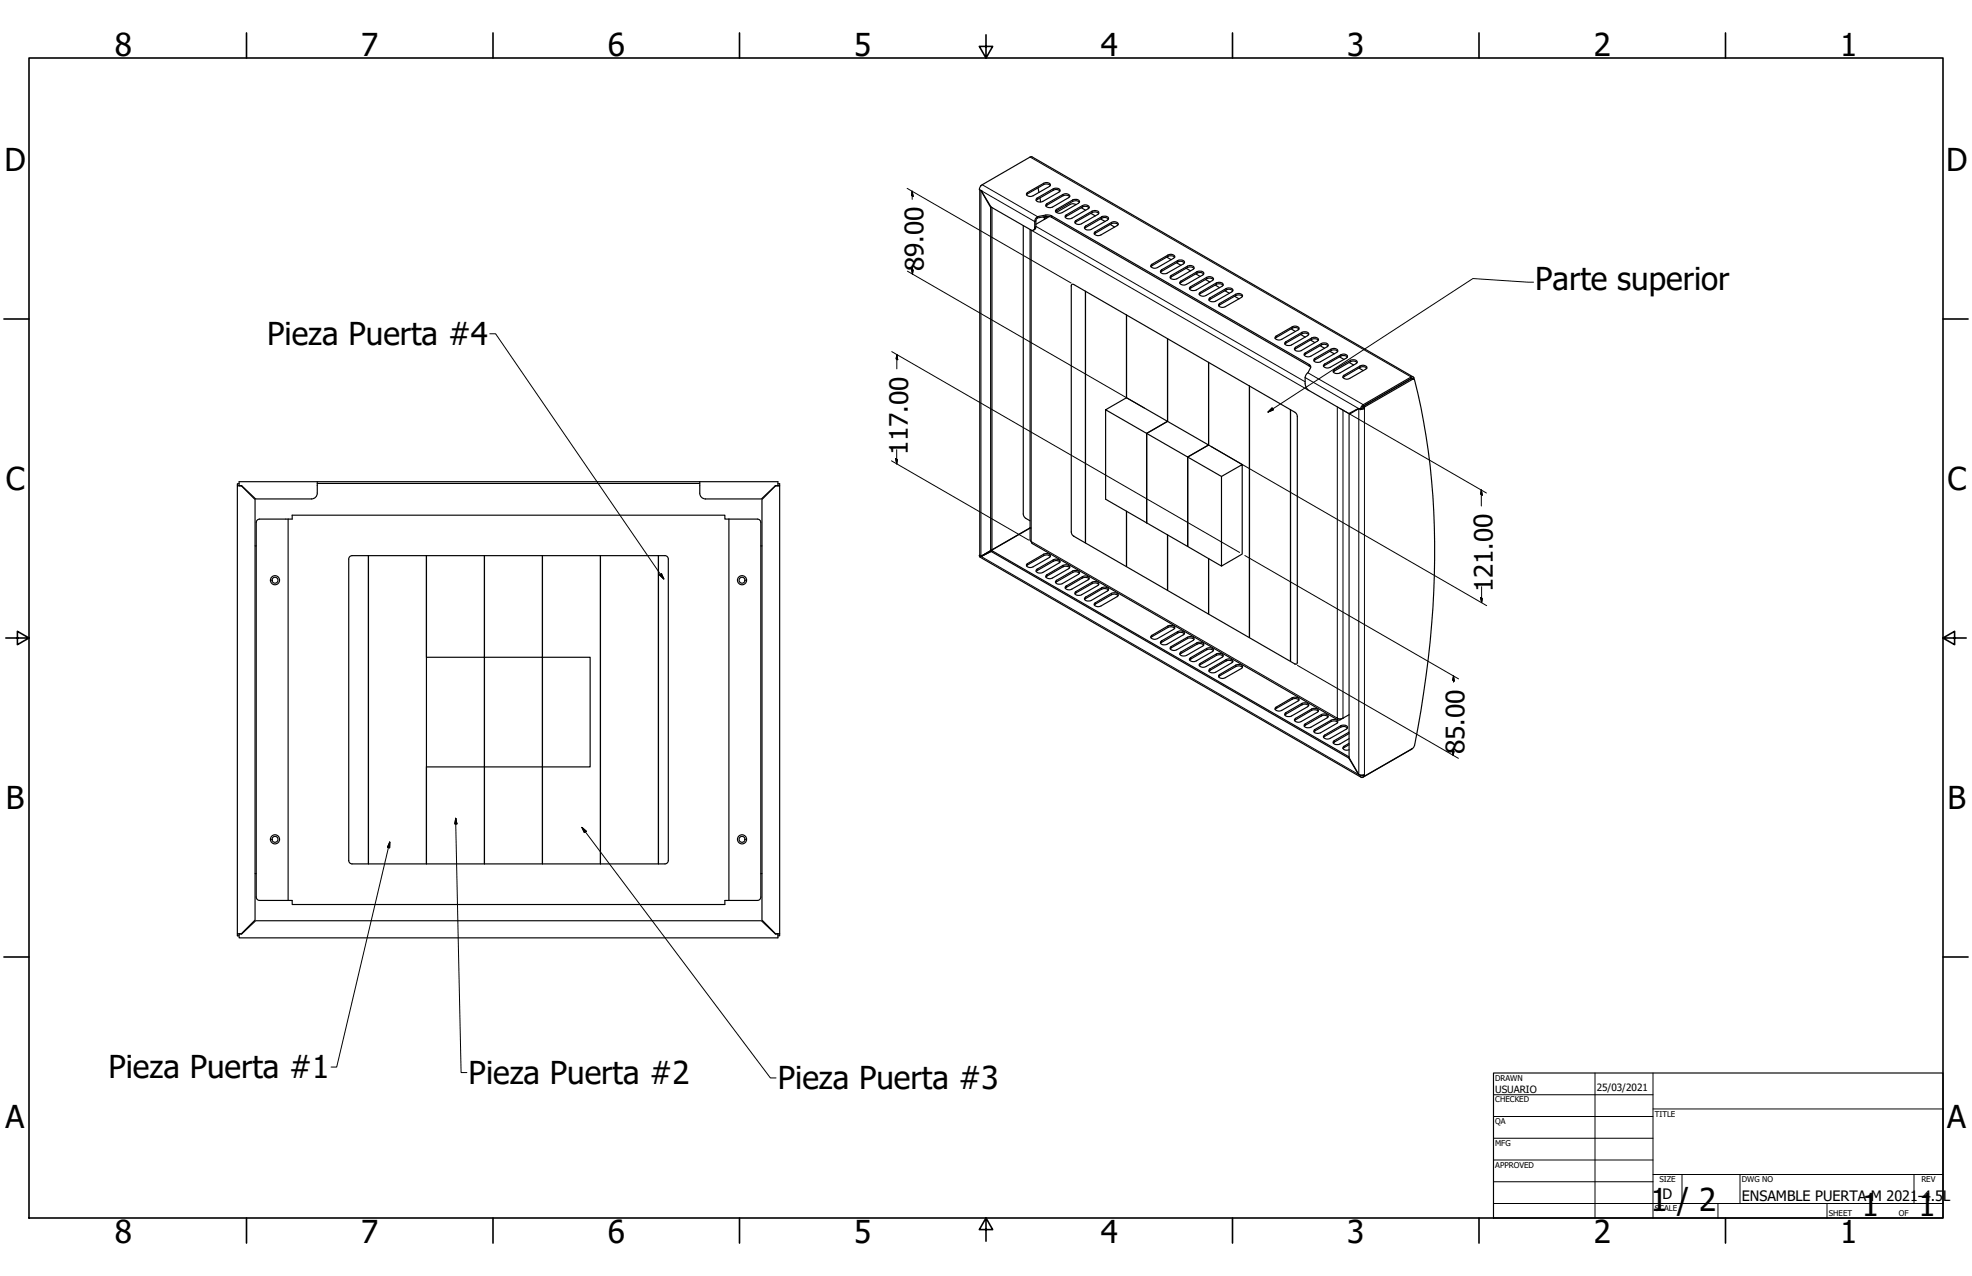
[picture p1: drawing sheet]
<svg xmlns="http://www.w3.org/2000/svg" width="864mm" height="559mm" viewBox="0 0 864 559" stroke-linecap="round" stroke-linejoin="round" font-family="sans-serif">
<!-- layer: Visible (ANSI) -->
<g fill="none" stroke="#000" stroke-width=".51">
<path d="M457.1 80.8l1.8-.2 1 .7M457.1 80.3a1.87 1.87 0 0 1 2.9 .8l-.5 .6M475.4 127.6v110.1M493.3 137.9v36.3M511.3 148.3v36.2M529.3 158.7v36.2M484.2 179.5l9.1-5.3 18 10.3-9.1 5.3zM484.2 179.5v39.1l50.7 29.3M547.2 169v110.1M565.1 179.5v110M502.2 189.8l9.1-5.3 18 10.4-9.2 5.3zM502.2 189.8v39.2"/>
<path d="M103.9 212.7h1.8l6 6.1v184.1l-6 6h-1.8zM104.7 211.8h-.8v.9M138.9 210.9v5.7l-.9 1.4-1.6 .5h-24.4l-6.1-5.8h-1.2v-1.8h236v1.8h-1.2l-6.1 5.8h-24.5l-1.5-.5-.9-1.4v-5.7M138.9 211.7h167.6M339.7 212.7h1.7v196.2h-1.7l-6-6v-184.1zM340.7 211.8h.7v.9M520.1 200.2l9.2-5.3 14.7 8.6M520.1 200.2v39.1M520.1 200.2l14.8 8.5M534.9 208.7l9.1-5.2v39.1l-9.1 5.3zM111.7 239.1h.5M126.2 227.3v167"/>
<path d="M319.2 227.3h-1.8v-1.7h-189.4v1.7h-14.3l-.9 .3-.6 1.2v164.1l.6 1.1 .9 .3h12.5M319.2 227.3h12.5M319.2 227.3v167M331.7 227.3l.9 .3 .6 1.2v164.1l-.6 1.1-.9 .3M333.2 239.1h.5M493.3 223.9v24.1M511.3 234.3v24.1M154.2 243.3h137l.9 .3 .6 1.2v132.1l-.6 1.1-.9 .3h-137M154.2 243.3l-1.2 .6-.3 1v131.9l.3 .9 1.2 .6M161.4 243.3v135M263 243.3v135M288.4 243.3v135"/>
<path d="M529.3 244.6v24.2M212.2 287.8v90.5v-42.4h46.2v-48.1h-20.8v90.5v-135v44.5h-25.4v-44.5v44.5h-25.4v-44.5v135v-42.4h25.4M590.8 313l-2.7 1.5M111.7 382.6h.5M126.2 394.3h1.8v1.8h189.4v-1.8h14.3M333.2 382.6h.5M103.9 408.9v.9h.8M104.7 409h1.2l6.1-5.8h221.4l6.1 5.8h1.2M104.7 408.9v.1M340.7 408.9v1.8h-236v-1.7M341.4 408.9v.9h-.7"/>
<circle cx="120.4" cy="254.1" r="1.3"/>
<circle cx="120.4" cy="254.1" r="2"/>
<circle cx="325" cy="254.1" r="1.3"/>
<circle cx="325" cy="254.1" r="2"/>
<circle cx="120.4" cy="367.6" r="1.3"/>
<circle cx="120.4" cy="367.6" r="2"/>
<circle cx="325" cy="367.6" r="1.3"/>
<circle cx="325" cy="367.6" r="2"/>
</g>
<g fill="#000">
<circle cx="104.7" cy="212.7" r=".25"/>
<circle cx="340.7" cy="212.7" r=".25"/>
</g>
<!-- layer: Visible Narrow (ANSI) -->
<g fill="none" stroke="#000" stroke-width=".44">
<path d="M451.1 68.8l166.9 96.3v.6M429.6 83.4v160.2M429.7 83.5l23.4 13.5 .5-.3M430.1 80.9l24.2 14M450 84.3v.6M453.6 99.4l-.5 .2M453.6 99.1l118 68.1M454.2 86.7v.7M457.1 80.3v.5M457.8 95l-.5 .3v.8M458 94.2v.6M458.5 89.2v.7"/>
<path d="M460.6 94.6v.6M461.3 82.7v.6M462.7 91.7v.6M465.5 85.2v.5M467 94.1v.6M469.8 87.6v.6M471.2 96.6v.6M474 90v.7M475.4 99v.6M478.3 92.5v.6M482.5 94.9v.7M486.7 97.4v.6"/>
<path d="M451.6 100.8v136.4l134.1 77.3v-136.3M451.7 100.8l121.3 70.1M479.7 101.5v.6M504.4 115.8v.6M508.7 118.2v.6M511.5 111.7v.6M515.7 114.1v.6M520 116.6v.6M524.2 119v.6M469.3 125.2h-.2M512.9 120.6v.7M517.1 123.1v.6"/>
<path d="M521.4 125.5v.7M525.7 128v.6M528.4 121.5v.6M529.9 130.4v.7M532.7 123.9v.6M534.1 132.9v.6M537 126.4v.6M541.2 128.8v.6M558.9 147.2v.6M563.1 149.7v.5M565.9 143.1v.6M567.4 152.1v.6"/>
<path d="M570.2 145.5v.7M571.6 154.6v.5M573.3 159.6v.7M574.4 148v.6M575.8 157v.6M578.7 150.4v.7M580.1 159.4v.6M582.9 152.9v.6M587.2 155.4v.6M591.4 157.8v.6M571.6 165.4l23.3 13.5M572.8 163.3l24.2 13.9v.7"/>
<path d="M584.3 161.9v.6M588.1 179.6v134.9M588.6 164.3v.7M593.8 179.5v.2M595.1 178.9v160.3M595.6 160.3v.5M597.5 178.9v160.3M617.9 165.9l.6 .3M618.1 165.7h.1M619.2 165.5l-.4 .4M469.3 232.9l-.2 .1M470.3 234.8h-.1"/>
<path d="M429.7 243.7l165.2 95.5M450 246.8v.6M454.2 249.2v.7M457.1 242.7v.6M458.5 251.7v.6M461.3 245.2v.6M462.7 254.1v.7M465.5 247.6v.6M467 256.6v.6M469.8 250.1v.6M471.2 259.1v.6M474 252.5v.6"/>
<path d="M478.3 255v.6M482.5 257.4v.6M486.7 259.8v.7M475.4 261.5v.6M479.7 264v.5M504.4 278.3v.5M511.5 274.1v.7M515.7 276.6v.6M520 279.1v.6M508.7 280.7v.6M512.9 283.1v.6M517.1 285.6v.6"/>
<path d="M521.4 288v.7M524.2 281.5v.6M525.7 290.5v.6M528.4 284v.5M529.9 292.9v.7M532.7 286.4v.6M534.1 295.4v.6M537 288.9v.5M541.2 291.3v.6M567.2 290.7l-.1 .1M558.9 309.7v.6M563.1 312.1v.6"/>
<path d="M565.9 305.6v.6M567.4 314.6v.6M570.2 308v.7M571.6 317v.6M574.4 310.5v.6M575.8 319.5v.6M578.7 312.9v.7M582.9 315.4v.6M586.9 314.8v.4M587.2 317.8v.7M580.1 321.9v.6M584.3 324.4v.6"/>
<path d="M588.6 326.8v.6M596.6 339.5l.4 .2v.6M618 328.1v.1"/>
</g>
<g fill="none" stroke="#000" stroke-width=".51">
<path d="M429.1 83.1v159.9l.5 .6M429.5 83.4l4.3 7.4v150.4l-4.2 2.4M429.6 81.3h.1M429.6 81.2v.1M434.1 90.7l-.3 .1M434.4 90.9v150l-4.3 2.4M448.1 98.8v126.3l.7 1.6 2.3 1.4M453.9 87l7.4-4.3a1.93 1.93 0 0 1 2.9 .9l-.5 .5-7 4.1a1.93 1.93 0 0 1-3-.9zM454.3 94.9l-1 1.1-.4 4.5a1.05 1.05 0 0 1-1.5 .1l-17.4-9.9-4.3-7.2-.8-.5 .5-1.4 .7-.7 21.6-12.3 167.1 96.4M454.3 94.9l4.4-.8 1.9 .5 112.7 65a1.07 1.07 0 0 1 .6 1.5l-2.1 3.3-.2 1a6.8 6.8 0 0 0 .5 4.4l1.2 1.3 17.4 10 4.2-2.2 .9 .5M454.3 95.4l-.6 .9-.1 3.5-1 1M454.3 95.4l4.4-.7 1.9 .5 112.7 65.1 .7 .7"/>
<path d="M454.3 94.9v.5M454.6 82.3l.4 2M455.4 86.7l.3 1.8M456.8 95l.7 .5-.2 .6M457.1 80.3l-7.5 4.3a1.45 1.45 0 0 0 .8 1.5 1.45 1.45 0 0 0 1.6-.2l7.5-4.2M457.1 80.8l-7.6 4.5M457.6 94.9l.7 .6M458.2 89.5l7.3-4.3a1.96 1.96 0 0 1 3 .8l-7.6 4.7a2.02 2.02 0 0 1-2.9-.9zM459.5 94.8l-5.9 3.4M462.4 91.9l7.4-4.3a1.93 1.93 0 0 1 3 .9l-.6 .5-7 4.1a1.93 1.93 0 0 1-3-.9zM464.2 83.7l-1-.6h-1.5l-7.9 4.7M466.6 94.4l7.4-4.4a1.93 1.93 0 0 1 3 .9l-7.6 4.7a1.84 1.84 0 0 1-2.9-.9z"/>
<path d="M468.4 86.2l-1-.7-1.9 .2-7.5 4.5M470.9 96.8l7.4-4.3a1.93 1.93 0 0 1 2.9 .8l-.4 .6-7.2 4.1a1.84 1.84 0 0 1-2.9-.9zM471.2 89.7l-1.1-.5-1.3 .3-6.2 3.5M472.7 88.6l-1-.7-1.5 .1-7.9 4.7M473.5 90.9l1.9 1.2M475.1 99.3l7.4-4.4a1.93 1.93 0 0 1 3 .9l-.6 .6-7 4.1a1.93 1.93 0 0 1-3-.9zM476.9 91.1l-1-.7-1.5 .1-7.9 4.6M477.7 93.4l2 1.2M481.1 93.5l-.9-.6h-1.5l-7.9 4.7M482 95.9l1.9 1.1M485.4 95.9l-1-.6-1.5 .1-7.9 4.6M486.2 98.3l1.9 1.1"/>
<path d="M489.6 98.4l-1-.6h-1.4l-8 4.7M451.1 100.5v136l.7 1.3 134.2 77.5M479.4 101.7l7.3-4.3a1.96 1.96 0 0 1 3 .8l-.5 .6-7 4.1a1.96 1.96 0 0 1-3-.9zM504.1 116l7.4-4.3a1.96 1.96 0 0 1 3 .8l-.5 .6-7.1 4.1a1.96 1.96 0 0 1-3-.9zM508.3 118.4l7.4-4.3a1.93 1.93 0 0 1 3 .9l-.5 .6-7.1 4a1.84 1.84 0 0 1-2.9-.9zM510.9 112.6l2 1.1M514.4 112.7l-1-.6h-1.5l-7.9 4.7M515.2 115.1l1.9 1M518.7 115.1l-1-.6-1.6 .1-7.8 4.7M519.4 117.5l2 1.1M522.9 117.6l-1-.6-1.9 .2-7.5 4.5M523.7 120l2 1.1"/>
<path d="M469.3 124.6h.9l97.5 56.5 .4 1.3-.2 108.4h-.8l-97.5-56.5-.5-1.3zM512.6 120.9l7.4-4.3a1.87 1.87 0 0 1 2.9 .8l-.4 .6-7.1 4.1a1.93 1.93 0 0 1-3-.9zM516.8 123.4l7.4-4.4a1.93 1.93 0 0 1 3 .9l-.5 .6-7.1 4a1.93 1.93 0 0 1-3-.9zM521.1 125.8l7.3-4.3a1.93 1.93 0 0 1 3 .9l-7.5 4.6a1.93 1.93 0 0 1-3-.9zM525.3 128.3l7.4-4.4a2.02 2.02 0 0 1 3 .9l-.5 .5-7.1 4.1a1.96 1.96 0 0 1-3-.8zM527.1 120l-1-.6h-1.5l-7.9 4.7M527.9 122.4l1.9 1.1M529.6 130.7l7.4-4.3a1.93 1.93 0 0 1 2.9 .9l-.5 .5-7 4.1a1.93 1.93 0 0 1-3-.9zM531.4 122.5l-1-.6h-1.5l-7.9 4.7M532.2 124.8l1.9 1.2M533.8 133.2l7.4-4.4a1.87 1.87 0 0 1 2.9 .9l-.4 .5-7.1 4.1a1.87 1.87 0 0 1-2.9-.8zM535.6 125l-1-.7h-1.5l-7.9 4.7"/>
<path d="M536.4 127.3l2 1.1M539.9 127.4l-1-.7-1.6 .1-7.8 4.6M540.6 129.7l2 1.2M544.1 129.9l-1-.7-1.9 .2-7.5 4.5M558.5 147.4l7.4-4.3a1.96 1.96 0 0 1 3 .9l-.5 .5-7.1 4.1a1.96 1.96 0 0 1-2.9-.8zM562.8 149.9l7.4-4.4a1.93 1.93 0 0 1 3 .9l-.6 .6-7 4.1a1.93 1.93 0 0 1-3-.9zM565.4 144l1.9 1.2M567.1 152.3l7.3-4.3a1.93 1.93 0 0 1 3 .9l-7.6 4.6a1.93 1.93 0 0 1-2.9-.8zM568.8 144.1l-1-.6-1.9 .2-7.5 4.5M569.7 146.5l1.9 1.1M571.3 154.8l7.4-4.4a1.93 1.93 0 0 1 3 .9l-.5 .6-7.1 4.1a1.93 1.93 0 0 1-3-.9zM573.1 146.6l-1-.7-1.5 .1-7.9 4.7"/>
<path d="M573.9 148.9l1.9 1.2M575.5 157.2l7.4-4.3a1.84 1.84 0 0 1 3 .9l-7.6 4.6a1.84 1.84 0 0 1-2.9-.9zM577.3 149l-1-.6-1.9 .2-7.5 4.5M578.1 151.4l2 1.1M579.8 159.7l7.4-4.3a1.87 1.87 0 0 1 2.9 .8l-.4 .6-7.2 4a1.96 1.96 0 0 1-2.9-.8zM581.6 151.4l-1.5-.7-1 .2-7.9 4.7M582.4 153.9l1.9 1M585.8 153.9l-1-.6-1.5 .1-7.9 4.6M586.6 156.3l2 1.1M590 156.4l-1-.6h-1.4l-8 4.7M590.9 158.8l1.9 1M594.3 158.8l-1-.6h-1.5l-7.9 4.7"/>
<path d="M584 162.1l7.4-4.3a1.93 1.93 0 0 1 3 .9l-.5 .6-7.1 4a1.93 1.93 0 0 1-3-.9zM588.3 164.6l7.3-4.3a1.96 1.96 0 0 1 3 .8l-.5 .6-7 4a1.96 1.96 0 0 1-3-.8zM595.1 161.2l1.9 1.1M595.2 179l-4.4 2.5v150.3l4.3 7.4 .9 .3 1.5-.3v.7l21-12M597 177.9l-.7 1.2-.5 .3M597 178.7l-.7 .1M597 177.9v.8M597 178.7l.5 .2M597.5 178.9l-1.5 .4M597.5 178.2l21-12h.8a316 316 0 0 1 8.2 100.2 434.6 434.6 0 0 1-8.4 60.8l-.6 .7M597.5 178.2v.7M598.6 161.3l-1.1-.6-1.9 .1-7.5 4.6"/>
<path d="M598.6 176.9l.1 .1M599.2 176.6v.1M618.5 165.7h-.5l-21 12.2M619.2 166.1l-.7-.4-.6 .2-20.9 12 .5 .3M619.3 166.2l-.1-.7a.74 .74 0 0 0-1.2-.4l-21 12.1-.7 .7-.5 1.5M451 231.2l-16.6 9.6M451.1 231.3l-21 12M451.1 231.1l-.1 .1M428.9 243.3l.4 .7 166.8 96.4M428.9 243.3l.8 .4M429.1 243.1l-.2 .2M429.7 243.7l4.3-2.2 156.7 90.5 4.2 7.2"/>
<path d="M430.1 243.3l.1 .1M430.1 243.3l-.5 .3M430.2 243.4l4.3-2.2 156.3 90.3M430.2 243.4l-.5 .3M434.4 240.9l-.6 .3M434.5 241.2l-.5 .3M449.6 247.1l7.5-4.4a1.84 1.84 0 0 1 2.9 .9l-.5 .6-7.1 4a1.84 1.84 0 0 1-2.9-.9zM453.9 249.5l7.4-4.3a1.93 1.93 0 0 1 2.9 .9l-7.5 4.6a1.93 1.93 0 0 1-3-.9zM458.2 252l7.3-4.4a2.02 2.02 0 0 1 3 .9l-.5 .5-7.1 4.1a1.96 1.96 0 0 1-2.9-.8zM459.9 243.7l-1-.6h-1.4l-8 4.7M462.4 254.4l7.4-4.3a1.93 1.93 0 0 1 3 .9l-.6 .5-7 4.1a1.93 1.93 0 0 1-3-.9zM464.2 246.2l-1-.6h-1.5l-7.9 4.7"/>
<path d="M466.6 256.9l7.4-4.4a1.96 1.96 0 0 1 3 .9l-.5 .5-7.1 4.1a1.87 1.87 0 0 1-2.9-.8zM468.4 248.7l-1-.7h-1.4l-8 4.7M470.9 259.3l7.4-4.3a1.84 1.84 0 0 1 2.9 .8l-.4 .6-7.2 4.1a1.84 1.84 0 0 1-2.9-.9zM472.7 251.1l-1-.7-1.5 .1-7.9 4.6M476.9 253.6l-1-.7-1.9 .2-7.5 4.5M481.1 256l-.9-.7-1.5 .1-7.9 4.7M485.4 258.4l-1-.6-1.9 .2-7.5 4.5M475.1 261.7l7.4-4.3a1.93 1.93 0 0 1 3 .9l-7.6 4.7a1.93 1.93 0 0 1-3-.9zM479.4 264.2l7.3-4.4a1.93 1.93 0 0 1 3 .9l-.5 .6-7 4.1a1.93 1.93 0 0 1-3-.9zM489.6 260.9l-1.5-.7-.9 .1-8 4.7M504.1 278.5l7.4-4.4a1.93 1.93 0 0 1 3 .9l-.5 .6-7.1 4.1a1.93 1.93 0 0 1-3-.9zM514.4 275.1l-1.5-.7-1 .2-7.9 4.7"/>
<path d="M518.7 277.6l-1-.6-1.6 .1-7.8 4.6M508.3 280.9l7.4-4.3a1.93 1.93 0 0 1 3 .9l-7.6 4.6a1.84 1.84 0 0 1-2.9-.9zM512.6 283.4l7.4-4.3a1.87 1.87 0 0 1 2.9 .8l-.4 .6-7.1 4a1.87 1.87 0 0 1-3-.8zM516.8 285.8l7.4-4.3a1.93 1.93 0 0 1 3 .9l-.5 .6-7.1 4a1.93 1.93 0 0 1-3-.9zM521.1 288.3l7.3-4.3a1.96 1.96 0 0 1 3 .8l-.5 .6-7 4a1.96 1.96 0 0 1-3-.8zM522.9 280.1l-1-.6h-1.5l-7.9 4.7M525.3 290.8l7.4-4.4a1.93 1.93 0 0 1 3 .9l-.5 .5-7.1 4.1a1.93 1.93 0 0 1-3-.9zM527.1 282.5l-1-.6h-1.5l-7.9 4.7M529.6 293.2l7.4-4.3a1.93 1.93 0 0 1 2.9 .9l-7.5 4.6a1.93 1.93 0 0 1-3-.9zM531.4 285l-1-.6-2 .1-7.4 4.6M533.8 295.7l7.4-4.4a1.84 1.84 0 0 1 2.9 .9l-.4 .5-7.1 4.1a1.84 1.84 0 0 1-2.9-.9zM535.6 287.4l-1-.6h-1.5l-7.9 4.7"/>
<path d="M539.9 289.9l-1-.7-1.9 .2-7.5 4.5M544.1 292.3l-1.5-.7-1 .1-7.9 4.7M558.5 309.9l7.9-4.5a1.48 1.48 0 0 1 1.6-.1 1.48 1.48 0 0 1 .8 1.5l-7.5 4.3a1.93 1.93 0 0 1-2.9-.9zM562.8 312.4l7.4-4.4a1.93 1.93 0 0 1 3 .9l-.6 .6-7 4.1a1.93 1.93 0 0 1-3-.9zM567.1 314.8l7.3-4.3a1.96 1.96 0 0 1 3 .8l-.5 .6-7.1 4.1a1.96 1.96 0 0 1-2.9-.8zM568.8 306.6l-1.4-.7-1 .1-8 4.7M571.3 317.2l7.4-4.3a1.93 1.93 0 0 1 3 .9l-.5 .6-7.1 4.1a1.93 1.93 0 0 1-3-.9zM573.1 309.1l-1-.7-1.5 .1-7.9 4.6M575.5 319.7l7.4-4.3a1.87 1.87 0 0 1 3 .8l-.5 .6-7.1 4.1a1.93 1.93 0 0 1-2.9-.9zM577.3 311.5l-1-.6h-1.4l-8 4.7M581.6 313.9l-1-.6-1.5 .1-7.9 4.7M585.7 314.5l.9 .3 1.5-.3-1.6 .9-.6-.2z"/>
<path d="M585.8 316.4l-1-.6-1.9 .2-7.5 4.5M590 318.8l-1-.6-1.4 .1-8 4.7M579.8 322.2l7.4-4.4a1.84 1.84 0 0 1 2.9 .9l-.4 .6-7.2 4a1.93 1.93 0 0 1-2.9-.8zM590.8 326.1l-2.7 1.8M590.8 321.2l-6.9 4.2M590.8 325.5l-2.5 1.6a1.13 1.13 0 0 0 .2 1.2 1.13 1.13 0 0 0 1.2 .2l1.1-.1M590.8 320.6l-6.5 3.8a.87 .87 0 0 0-.5 1 .87 .87 0 0 0 1 .6h1.6l4.4-2.5M590.9 331.9l-.2 .1M594.9 339.2l.9 .4M595 339.1l-.1 .1M596 339.5l-.2 .1M596.3 339.5l.8 .2"/>
<path d="M597 339.4l.5 .5M618.4 327.9l-21.4 12.4-.7 .2-.5-.9"/>
</g>
<g fill="#000">
<circle cx="429.6" cy="83.4" r=".25"/>
<circle cx="595.1" cy="178.9" r=".25"/>
<circle cx="451.1" cy="231.3" r=".19"/>
</g>
<!-- layer: Border (ANSI) -->
<g fill="none" stroke="#000" stroke-width=".7">
<path d="M107.9 14.4v11M215.9 14.4v11M323.8 14.4v11M431.8 15.2v10.2l-2.9-5.1h5.8l-2.9 5.1M539.8 14.4v11M647.7 14.4v11M755.6 14.4v11M12.7 25.4h838.2v508h-838.2zM1.7 139.7h11M850.9 139.7h11M2.5 279.4h10.2l-5.1-2.9v5.8l5.1-2.9M850.9 279.4l5.1 2.9v-5.8l-5.1 2.9h10.2"/>
<path d="M1.7 419.1h11M850.9 419.1h11M107.9 533.4v11M215.9 533.4v11M323.8 533.4v11M431.8 533.4l2.9 5.1h-5.8l2.9-5.1v10.2M539.8 533.4v11M647.7 533.4v11M755.6 533.4v11"/>
</g>
<!-- layer: Title (ANSI) -->
<g fill="none" stroke="#000" stroke-width=".44">
<path d="M654 479.4h69.9M698.5 469.9v63.5M723.9 469.9v63.5M654 488.9h69.9M654 498.5h69.9M723.9 485.6h127M654 508h69.9M654 517.5h69.9M723.9 514.3h127M736.6 514.3v12.7M762 514.3v12.7M838.2 514.3v12.7"/>
<path d="M654 527h196.9M752.3 527v6.4M800.1 527v6.4"/>
</g>
<path d="M654 469.9h196.9v63.5h-196.9z" fill="none" stroke="#000" stroke-width=".51"/>
<!-- layer: Dimension (ANSI) -->
<g fill="none" stroke="#000" stroke-width=".44">
<path d="M397.3 82.5l71.8 41.5M399.5 83.8l.4 2.2-.7-.4zM399.5 83.8v3.5M397.4 118.7l103.7 60M399.2 117.8l.7 .4-.3 1.8zM399.6 116.5v3.5M390.5 154l152.4 87.9M392.7 155.3l.4 2.2-.7-.3zM392.7 155.3v6.2M586.7 178.8l64.2 37.1M392.7 196.9v6.2M530.4 195.5l120.7 69.7"/>
<path d="M390.4 201.8l60.1 34.7M392.3 200.9l.7 .4-.3 1.8zM648.7 214.6l.4 2.3-.7-.5zM648.7 214.6v7M545.1 243.3l93.6 54M648.8 256.9v7M648.5 261.7l.7 .4-.4 1.8zM568.2 291.4l70.5 40.7M636.5 296l.3 2.3-.7-.4zM636.5 296v2.8M636.1 328.5l.7 .4-.4 1.9zM636.4 328v2.8"/>
</g>
<g fill="#000" stroke="#000" stroke-width=".44">
<path d="M399.5 83.8l.4 2.2zM399.5 83.8l.4 2.2-.7-.4zM399.2 117.8l.4 2.2zM399.2 117.8l.7 .4-.3 1.8zM392.7 155.3l.4 2.2zM392.7 155.3l.4 2.2-.7-.3zM392.3 200.9l.4 2.2zM392.3 200.9l.7 .4-.3 1.8zM648.7 214.6l.4 2.3zM648.7 214.6l.4 2.3-.7-.5zM648.5 261.7l.3 2.2zM648.5 261.7l.7 .4-.4 1.8z"/>
<path d="M636.5 296l.3 2.3zM636.5 296l.3 2.3-.7-.4zM636.1 328.5l.3 2.3zM636.1 328.5l.7 .4-.4 1.9z"/>
</g>
<!-- layer: Symbol (ANSI) -->
<path d="M671.6 123.6l-26.6-1.6-89.7 58.5M214.5 146.2h2.5l73.7 107.4M555.3 180.5l1.8-1.8 .6 .8zM288.9 251.8l.8-.6 1 2.4zM199.6 358.3l.5 2.5h-1zM199.6 358.3l2.3 111.4h2.6M170.7 368.7l-.1 2.6-.9-.3zM170.7 368.7l-23.3 98.6h-2.4M254.8 362.3l1.9 1.7-.8 .6zM254.8 362.3l82.6 109.8h2.5" fill="none" stroke="#000" stroke-width=".44"/>
<path d="M557.1 178.7l-1.8 1.8zM555.3 180.5l1.8-1.8 .6 .8zM288.9 251.8l1.8 1.8zM288.9 251.8l.8-.6 1 2.4zM170.7 368.7l-.1 2.6zM170.7 368.7l-.1 2.6-.9-.3zM199.6 358.3l.5 2.5zM199.6 358.3l.5 2.5h-1zM254.8 362.3l1.9 1.7zM254.8 362.3l1.9 1.7-.8 .6z" fill="#000" stroke="#000" stroke-width=".44"/>
<g font-size="13.8">
<text x="50.2" y="24.4">8</text>
<text x="158.2" y="24.4">7</text>
<text x="266.1" y="24.4">6</text>
<text x="374.1" y="24.4">5</text>
<text x="482" y="24.4">4</text>
<text x="590" y="24.4">3</text>
<text x="697.9" y="24.4">2</text>
<text x="805.9" y="24.4">1</text>
<text x="2" y="74.9">D</text>
<text x="852.2" y="74.9">D</text>
<text x="672.3" y="127.2">Parte superior</text>
<text x="117" y="151.1">Pieza Puerta #4</text>
<text x="2.5" y="214.6">C</text>
<text x="852.8" y="214.6">C</text>
<text x="2.6" y="354.3">B</text>
<text x="852.9" y="354.3">B</text>
<text x="47.5" y="472.2">Pieza Puerta #1</text>
<text x="205.2" y="474.7">Pieza Puerta #2</text>
<text x="340.7" y="477.1">Pieza Puerta #3</text>
<text x="2.5" y="494">A</text>
<text x="852.7" y="494">A</text>
<text x="722.8" y="530.5">1 / 2</text>
<text x="815.4" y="532.6">1</text>
<text x="840.1" y="532.6">1</text>
<text x="50.2" y="544.4">8</text>
<text x="158.2" y="544.4">7</text>
<text x="266.1" y="544.4">6</text>
<text x="374.1" y="544.4">5</text>
<text x="482" y="544.4">4</text>
<text x="590" y="544.4">3</text>
<text x="697.9" y="544.4">2</text>
<text x="805.9" y="544.4">1</text>
</g>
<g font-size="11.1">
<text x="404.6" y="118.7" transform="rotate(-90 404.6 118.7)">89.00</text>
<text x="397.6" y="199.1" transform="rotate(-90 397.6 199.1)">117.00</text>
<text x="653.7" y="259.1" transform="rotate(-90 653.7 259.1)">121.00</text>
<text x="641.3" y="330.3" transform="rotate(-90 641.3 330.3)">85.00</text>
</g>
<g font-size="6.3">
<text x="728.1" y="524.9">D</text>
<text x="762.8" y="526.2">ENSAMBLE PUERTA M 2021</text>
<text x="839.9" y="526.2">-4.5</text>
<text x="851" y="526.2">L</text>
</g>
<g font-size="4.4">
<text x="654.8" y="478.6">USUARIO</text>
<text x="699.3" y="478">25/03/2021</text>
</g>
<g font-size="3.5">
<text x="654.8" y="473.2">DRAWN</text>
<text x="654.8" y="482.8">CHECKED</text>
<text x="724.7" y="488.9">TITLE</text>
<text x="654.8" y="492.3">QA</text>
<text x="654.8" y="501.8">MFG</text>
<text x="654.8" y="511.4">APPROVED</text>
<text x="726.7" y="517.7">SIZE</text>
<text x="762.8" y="517.7">DWG NO</text>
<text x="841.4" y="517.7">REV</text>
<text x="724.7" y="530.4">SCALE</text>
<text x="800.9" y="532.6">SHEET</text>
<text x="831.5" y="532.6">OF</text>
</g>
</svg>
